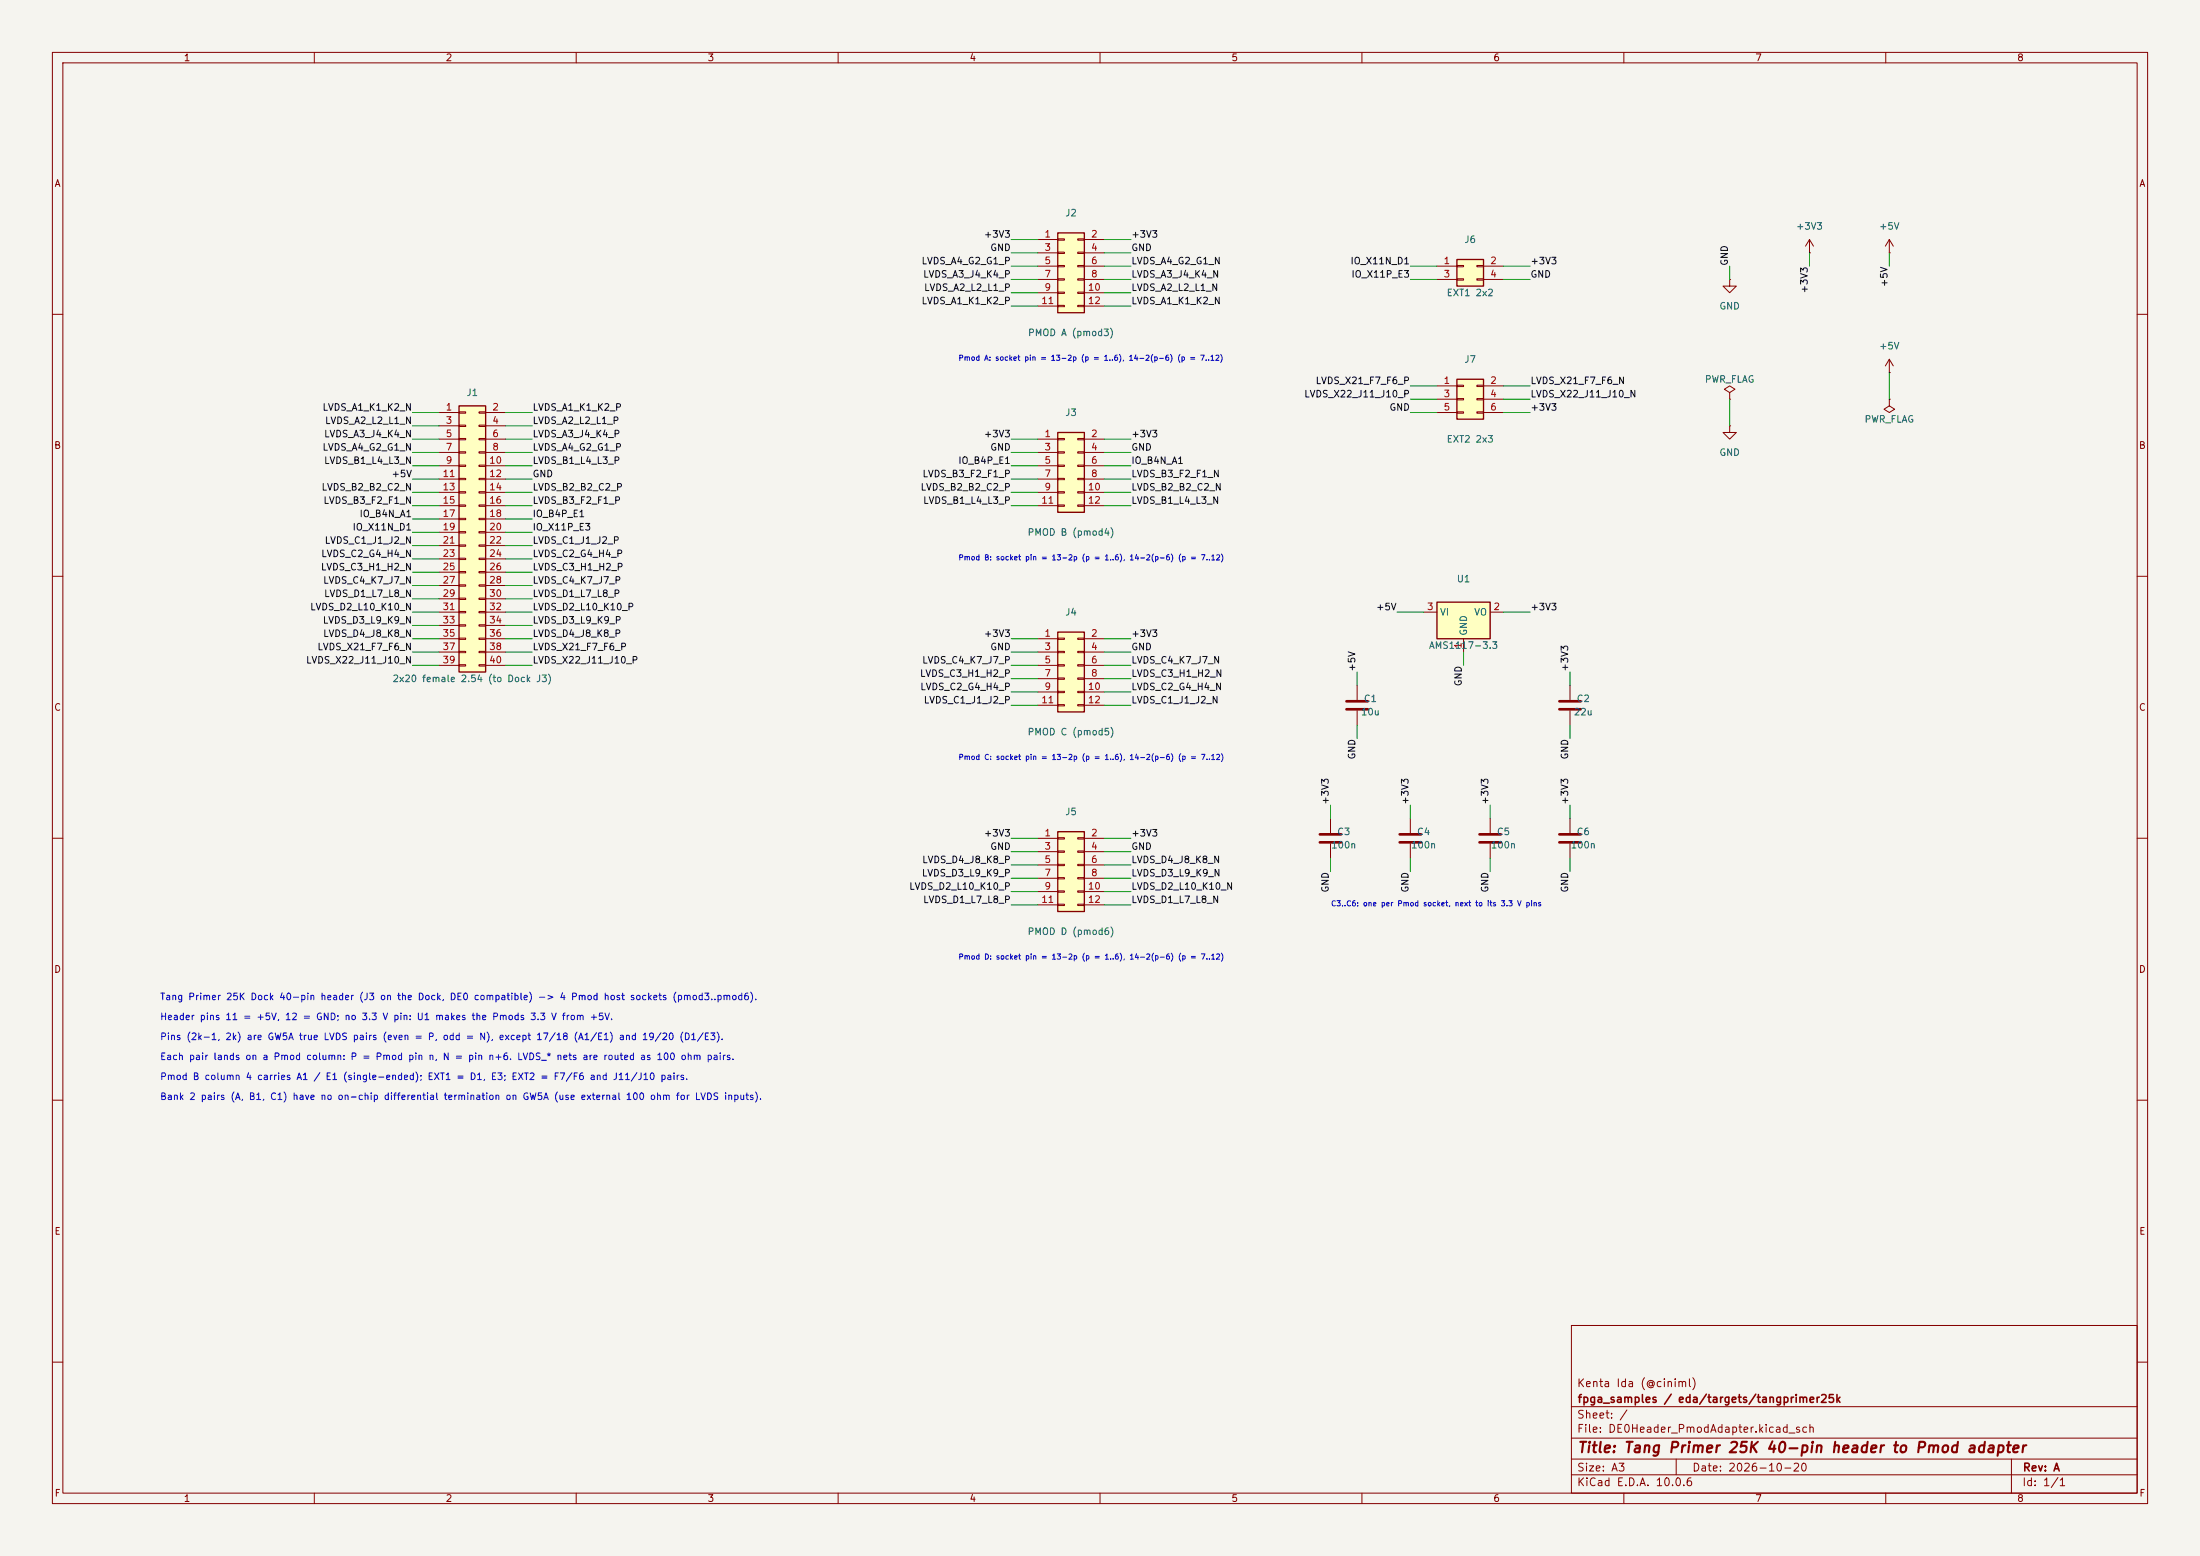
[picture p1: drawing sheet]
<svg xmlns="http://www.w3.org/2000/svg" width="420mm" height="297mm" viewBox="0 0 420 297" stroke-linecap="round" stroke-linejoin="round" font-family="sans-serif">
<path d="M0 0h420v297h-420z" fill="#f5f4ef" stroke="#f5f4ef" stroke-width=".19"/>
<g fill="none" stroke="#840000" stroke-width=".19">
<path d="M10 10h400v277h-400zM12 12h396v273h-396zM60 10v2M110 10v2M160 10v2M210 10v2M260 10v2M310 10v2M360 10v2M330.2 53.3v1.3h1.3l-1.3 1.3-1.3-1.3h1.3M330.2 53.3h.1M10 60h2"/>
<path d="M408 60h2M10 110h2M408 110h2M10 160h2M408 160h2M10 210h2M408 210h2M300 253h108v32h-108zM10 260h2M300 278.5h108M300 274.5h108M300 268.5h108"/>
<path d="M320 278.5v3M384 278.5v6.5M408 260h2M60 285v2M110 285v2M160 285v2M210 285v2M260 285v2M300 281.5h108M310 285v2M360 285v2"/>
</g>
<path d="M201.9 158.8h5.1v15.2h-5.1z" fill="#ffffc2"/>
<path d="M201.9 158.8h5.1v15.2h-5.1z" fill="none" stroke="#840000" stroke-width=".25"/>
<g fill="none" stroke="#840000" stroke-width=".19">
<path d="M201.9 159.9h1.3v.2h-1.3zM205.7 159.9h1.3v.2h-1.3zM198.1 160h3.8M198.1 162.6h3.8M198.1 165.1h3.8M198.1 167.6h3.8M198.1 170.2h3.8M198.1 172.7h3.8M201.9 162.4h1.3v.3h-1.3zM201.9 165h1.3v.2h-1.3zM201.9 167.5h1.3v.3h-1.3zM201.9 170.1h1.3v.2h-1.3z"/>
<path d="M201.9 172.6h1.3v.2h-1.3zM205.7 162.4h1.3v.3h-1.3zM205.7 165h1.3v.2h-1.3zM205.7 167.5h1.3v.3h-1.3zM205.7 170.1h1.3v.2h-1.3zM205.7 172.6h1.3v.2h-1.3zM207 160h3.8M207 162.6h3.8M207 165.1h3.8M207 167.6h3.8M207 170.2h3.8M207 172.7h3.8"/>
</g>
<path d="M201.9 120.7h5.1v15.2h-5.1z" fill="#ffffc2"/>
<path d="M201.9 120.7h5.1v15.2h-5.1z" fill="none" stroke="#840000" stroke-width=".25"/>
<g fill="none" stroke="#840000" stroke-width=".19">
<path d="M198.1 121.9h3.8M198.1 124.5h3.8M198.1 127h3.8M198.1 129.5h3.8M198.1 132.1h3.8M198.1 134.6h3.8M201.9 121.8h1.3v.2h-1.3zM201.9 124.3h1.3v.3h-1.3zM201.9 126.9h1.3v.2h-1.3zM201.9 129.4h1.3v.3h-1.3zM201.9 132h1.3v.2h-1.3zM201.9 134.5h1.3v.2h-1.3z"/>
<path d="M205.7 121.8h1.3v.2h-1.3zM205.7 124.3h1.3v.3h-1.3zM205.7 126.9h1.3v.2h-1.3zM205.7 129.4h1.3v.3h-1.3zM205.7 132h1.3v.2h-1.3zM205.7 134.5h1.3v.2h-1.3zM207 121.9h3.8M207 124.5h3.8M207 127h3.8M207 129.5h3.8M207 132.1h3.8M207 134.6h3.8"/>
</g>
<path d="M274.3 114.9h10.2v7h-10.2z" fill="#ffffc2"/>
<path d="M274.3 114.9h10.2v7h-10.2z" fill="none" stroke="#840000" stroke-width=".25"/>
<path d="M271.8 116.8h2.5M284.5 116.8h2.5M259.1 130.8v2.8M259.1 135.6v2.8M279.4 121.9v2.6M299.7 130.8v2.8M299.7 135.6v2.8" fill="none" stroke="#840000" stroke-width=".19"/>
<path d="M257 133.9h4.1M257 135.4h4.1M297.7 133.9h4.1M297.7 135.4h4.1" fill="none" stroke="#840000" stroke-width=".51"/>
<path d="M201.9 82.6h5.1v15.2h-5.1z" fill="#ffffc2"/>
<path d="M201.9 82.6h5.1v15.2h-5.1z" fill="none" stroke="#840000" stroke-width=".25"/>
<g fill="none" stroke="#840000" stroke-width=".19">
<path d="M198.1 83.8h3.8M198.1 86.4h3.8M198.1 88.9h3.8M198.1 91.4h3.8M198.1 94h3.8M198.1 96.5h3.8M201.9 83.7h1.3v.2h-1.3zM201.9 86.2h1.3v.3h-1.3zM201.9 88.8h1.3v.2h-1.3zM201.9 91.3h1.3v.3h-1.3zM201.9 93.9h1.3v.2h-1.3zM201.9 96.4h1.3v.2h-1.3z"/>
<path d="M205.7 83.7h1.3v.2h-1.3zM205.7 86.2h1.3v.3h-1.3zM205.7 88.8h1.3v.2h-1.3zM205.7 91.3h1.3v.3h-1.3zM205.7 93.9h1.3v.2h-1.3zM205.7 96.4h1.3v.2h-1.3zM207 83.8h3.8M207 86.4h3.8M207 88.9h3.8M207 91.4h3.8M207 94h3.8M207 96.5h3.8"/>
<path d="M254 156.2v2.8M269.2 156.2v2.8M284.5 156.2v2.8M299.7 156.2v2.8M254 161v2.8M269.2 161v2.8M284.5 161v2.8M299.7 161v2.8"/>
</g>
<path d="M252 159.3h4M267.2 159.3h4.1M282.4 159.3h4.1M297.7 159.3h4.1M252 160.8h4M267.2 160.8h4.1M282.4 160.8h4.1M297.7 160.8h4.1" fill="none" stroke="#840000" stroke-width=".51"/>
<path d="M87.6 77.5h5.1v50.8h-5.1z" fill="#ffffc2"/>
<path d="M87.6 77.5h5.1v50.8h-5.1z" fill="none" stroke="#840000" stroke-width=".25"/>
<g fill="none" stroke="#840000" stroke-width=".19">
<path d="M83.8 78.7h3.8M87.6 78.6h1.3v.3h-1.3zM91.4 78.6h1.3v.3h-1.3zM92.7 78.7h3.8M83.8 81.3h3.8M83.8 83.8h3.8M83.8 86.4h3.8M83.8 88.9h3.8M83.8 91.4h3.8M83.8 94h3.8M83.8 96.5h3.8M83.8 99.1h3.8"/>
<path d="M87.6 81.2h1.3v.2h-1.3zM87.6 83.7h1.3v.2h-1.3zM87.6 86.2h1.3v.3h-1.3zM87.6 88.8h1.3v.2h-1.3zM87.6 91.3h1.3v.3h-1.3zM87.6 93.9h1.3v.2h-1.3zM87.6 96.4h1.3v.2h-1.3zM87.6 98.9h1.3v.3h-1.3zM91.4 81.2h1.3v.2h-1.3zM91.4 83.7h1.3v.2h-1.3zM91.4 86.2h1.3v.3h-1.3zM91.4 88.8h1.3v.2h-1.3z"/>
<path d="M91.4 91.3h1.3v.3h-1.3zM91.4 93.9h1.3v.2h-1.3zM91.4 96.4h1.3v.2h-1.3zM91.4 98.9h1.3v.3h-1.3zM92.7 81.3h3.8M92.7 83.8h3.8M92.7 86.4h3.8M92.7 88.9h3.8M92.7 91.4h3.8M92.7 94h3.8M92.7 96.5h3.8M92.7 99.1h3.8"/>
<path d="M83.8 101.6h3.8M83.8 104.1h3.8M83.8 106.7h3.8M83.8 109.2h3.8M83.8 111.8h3.8M83.8 114.3h3.8M83.8 116.8h3.8M83.8 119.4h3.8M87.6 101.5h1.3v.2h-1.3zM87.6 104h1.3v.3h-1.3zM87.6 106.6h1.3v.2h-1.3zM87.6 109.1h1.3v.2h-1.3z"/>
<path d="M87.6 111.6h1.3v.3h-1.3zM87.6 114.2h1.3v.2h-1.3zM87.6 116.7h1.3v.3h-1.3zM87.6 119.3h1.3v.2h-1.3zM91.4 101.5h1.3v.2h-1.3zM91.4 104h1.3v.3h-1.3zM91.4 106.6h1.3v.2h-1.3zM91.4 109.1h1.3v.2h-1.3zM91.4 111.6h1.3v.3h-1.3zM91.4 114.2h1.3v.2h-1.3zM91.4 116.7h1.3v.3h-1.3zM91.4 119.3h1.3v.2h-1.3z"/>
<path d="M92.7 101.6h3.8M92.7 104.1h3.8M92.7 106.7h3.8M92.7 109.2h3.8M92.7 111.8h3.8M92.7 114.3h3.8M92.7 116.8h3.8M92.7 119.4h3.8M83.8 121.9h3.8M83.8 124.5h3.8M83.8 127h3.8M87.6 121.8h1.3v.2h-1.3z"/>
<path d="M87.6 124.3h1.3v.3h-1.3zM87.6 126.9h1.3v.2h-1.3zM91.4 121.8h1.3v.2h-1.3zM91.4 124.3h1.3v.3h-1.3zM91.4 126.9h1.3v.2h-1.3zM92.7 121.9h3.8M92.7 124.5h3.8M92.7 127h3.8"/>
</g>
<path d="M278.1 49.5h5.1v5.1h-5.1z" fill="#ffffc2"/>
<path d="M278.1 49.5h5.1v5.1h-5.1z" fill="none" stroke="#840000" stroke-width=".25"/>
<g fill="none" stroke="#840000" stroke-width=".19">
<path d="M274.3 50.8h3.8M274.3 53.3h3.8M278.1 50.7h1.3v.2h-1.3zM278.1 53.2h1.3v.3h-1.3zM281.9 50.7h1.3v.2h-1.3zM281.9 53.2h1.3v.3h-1.3zM283.2 50.8h3.8M283.2 53.3h3.8M345.4 48.3h.1M345.4 45.7l-.7 1.3M345.4 45.7l.8 1.3M345.4 45.7v2.6"/>
<path d="M360.7 48.3h.1M360.7 45.7l-.8 1.3M360.7 45.7l.7 1.3M360.7 45.7v2.6M360.7 71.1h.1M360.7 68.6v2.5M360.7 68.6l-.8 1.3M360.7 68.6l.7 1.3"/>
</g>
<path d="M201.9 44.5h5.1v15.2h-5.1z" fill="#ffffc2"/>
<path d="M201.9 44.5h5.1v15.2h-5.1z" fill="none" stroke="#840000" stroke-width=".25"/>
<g fill="none" stroke="#840000" stroke-width=".19">
<path d="M198.1 45.7h3.8M198.1 48.3h3.8M198.1 50.8h3.8M198.1 53.3h3.8M198.1 55.9h3.8M198.1 58.4h3.8M201.9 45.6h1.3v.2h-1.3zM201.9 48.1h1.3v.3h-1.3zM201.9 50.7h1.3v.2h-1.3zM201.9 53.2h1.3v.3h-1.3zM201.9 55.8h1.3v.2h-1.3zM201.9 58.3h1.3v.2h-1.3z"/>
<path d="M205.7 45.6h1.3v.2h-1.3zM205.7 48.1h1.3v.3h-1.3zM205.7 50.7h1.3v.2h-1.3zM205.7 53.2h1.3v.3h-1.3zM205.7 55.8h1.3v.2h-1.3zM205.7 58.3h1.3v.2h-1.3zM207 45.7h3.8M207 48.3h3.8M207 50.8h3.8M207 53.3h3.8M207 55.9h3.8M207 58.4h3.8"/>
<path d="M330.2 74.9l1-.6-1-.6-1 .6 1 .6v1.3M330.2 76.2h.1M360.7 76.2v1.3l1 .6-1 .6-1-.6 1-.6M360.7 76.2h.1M330.2 81.3v1.3h1.3l-1.3 1.2-1.3-1.2h1.3M330.2 81.3h.1"/>
</g>
<path d="M278.1 72.4h5.1v7.6h-5.1z" fill="#ffffc2"/>
<path d="M278.1 72.4h5.1v7.6h-5.1z" fill="none" stroke="#840000" stroke-width=".25"/>
<path d="M274.3 73.7h3.8M274.3 76.2h3.8M274.3 78.7h3.8M278.1 73.5h1.3v.3h-1.3zM278.1 76.1h1.3v.2h-1.3zM278.1 78.6h1.3v.3h-1.3zM281.9 73.5h1.3v.3h-1.3zM281.9 76.1h1.3v.2h-1.3zM281.9 78.6h1.3v.3h-1.3zM283.2 73.7h3.8M283.2 76.2h3.8M283.2 78.7h3.8" fill="none" stroke="#840000" stroke-width=".19"/>
<g fill="none" stroke="#009600" stroke-width=".19">
<path d="M193 55.9h5.1M193 48.3h5.1M193 45.7h5.1M193 50.8h5.1M193 53.3h5.1M193 58.4h5.1M210.8 55.9h5.1M210.8 48.3h5.1M210.8 45.7h5.1M210.8 50.8h5.1M210.8 53.3h5.1M210.8 58.4h5.1"/>
<path d="M269.2 50.8h5.1M269.2 53.3h5.1M287 50.8h5.1M287 53.3h5.1M330.2 50.8v2.5M345.4 48.3v2.5M360.7 48.3v2.5M78.7 78.7h5.1M96.5 78.7h5.1M269.2 78.7h5.1M269.2 76.2h5.1M269.2 73.7h5.1"/>
<path d="M287 78.7h5.1M287 76.2h5.1M287 73.7h5.1M330.2 76.2v5.1M360.7 71.1v5.1M78.7 91.4h5.1M78.7 88.9h5.1M78.7 83.8h5.1M78.7 96.5h5.1M78.7 81.3h5.1M78.7 86.4h5.1M78.7 94h5.1"/>
<path d="M78.7 99.1h5.1M96.5 91.4h5.1M96.5 88.9h5.1M96.5 83.8h5.1M96.5 96.5h5.1M96.5 81.3h5.1M96.5 86.4h5.1M96.5 94h5.1M96.5 99.1h5.1M193 91.4h5.1M193 88.9h5.1M193 83.8h5.1"/>
<path d="M193 96.5h5.1M193 86.4h5.1M193 94h5.1M210.8 91.4h5.1M210.8 88.9h5.1M210.8 83.8h5.1M210.8 96.5h5.1M210.8 86.4h5.1M210.8 94h5.1M78.7 104.1h5.1M78.7 106.7h5.1M78.7 101.6h5.1"/>
<path d="M78.7 116.8h5.1M78.7 119.4h5.1M78.7 114.3h5.1M78.7 111.8h5.1M78.7 109.2h5.1M96.5 104.1h5.1M96.5 106.7h5.1M96.5 101.6h5.1M96.5 116.8h5.1M96.5 119.4h5.1M96.5 114.3h5.1M96.5 111.8h5.1"/>
<path d="M96.5 109.2h5.1M266.7 116.8h5.1M287 116.8h5.1M78.7 124.5h5.1M78.7 121.9h5.1M78.7 127h5.1M96.5 124.5h5.1M96.5 121.9h5.1M96.5 127h5.1M193 124.5h5.1M193 121.9h5.1M193 132.1h5.1"/>
<path d="M193 129.5h5.1M193 127h5.1M193 134.6h5.1M210.8 124.5h5.1M210.8 121.9h5.1M210.8 132.1h5.1M210.8 129.5h5.1M210.8 127h5.1M210.8 134.6h5.1M259.1 128.3v2.5M259.1 138.4v2.6M279.4 124.5v2.5"/>
<path d="M299.7 128.3v2.5M299.7 138.4v2.6M254 153.7v2.5M269.2 153.7v2.5M284.5 153.7v2.5M299.7 153.7v2.5M193 165.1h5.1M193 167.6h5.1M193 170.2h5.1M193 172.7h5.1M193 160h5.1M193 162.6h5.1"/>
<path d="M210.8 165.1h5.1M210.8 167.6h5.1M210.8 170.2h5.1M210.8 172.7h5.1M210.8 160h5.1M210.8 162.6h5.1M254 163.8v2.6M269.2 163.8v2.6M284.5 163.8v2.6M299.7 163.8v2.6"/>
</g>
<text font-size="2" fill="#840000" x="301" y="277.8">Title: Tang Primer 25K 40-pin header to Pmod adapter</text>
<g font-size="1.5" fill="#840000">
<text x="300.9" y="265.1">Kenta Ida (@ciniml)</text>
<text x="301" y="268.1">fpga_samples / eda/targets/tangprimer25k</text>
<text x="300.9" y="273.8">File: DE0Header_PmodAdapter.kicad_sch</text>
<text x="300.9" y="271.1">Sheet: /</text>
<text x="300.9" y="281.2">Size: A3</text>
<text x="322.9" y="281.2">Date: 2026-10-20</text>
<text x="386" y="281.2">Rev: A</text>
<text x="300.9" y="284">KiCad E.D.A. 10.0.6</text>
<text x="385.9" y="284">Id: 1/1</text>
</g>
<g font-size="1.3" fill="#840000">
<text x="35" y="12">1</text>
<text x="85" y="12">2</text>
<text x="135" y="12">3</text>
<text x="185" y="12">4</text>
<text x="235" y="12">5</text>
<text x="285" y="12">6</text>
<text x="335" y="12">7</text>
<text x="385" y="12">8</text>
<text x="10.3" y="36">A</text>
<text x="408.3" y="36">A</text>
<text x="10.2" y="86">B</text>
<text x="408.2" y="86">B</text>
<text x="10.2" y="136">C</text>
<text x="408.2" y="136">C</text>
<text x="10.2" y="186">D</text>
<text x="408.2" y="186">D</text>
<text x="10.3" y="236">E</text>
<text x="408.3" y="236">E</text>
<text x="10.3" y="286">F</text>
<text x="35" y="287">1</text>
<text x="85" y="287">2</text>
<text x="135" y="287">3</text>
<text x="185" y="287">4</text>
<text x="235" y="287">5</text>
<text x="285" y="287">6</text>
<text x="335" y="287">7</text>
<text x="385" y="287">8</text>
<text x="408.3" y="286">F</text>
</g>
<g font-size="1.3" fill="#006464">
<text x="203.3" y="41.6">J2</text>
<text x="279.5" y="46.7">J6</text>
<text x="342.8" y="44.1">+3V3</text>
<text x="358.6" y="44.1">+5V</text>
<text x="276.1" y="56.8">EXT1 2x2</text>
<text x="328.1" y="59.4">GND</text>
<text x="196.1" y="64.5">PMOD A (pmod3)</text>
<text x="279.5" y="69.5">J7</text>
<text x="358.6" y="67">+5V</text>
<text x="89" y="75.9">J1</text>
<text x="325.4" y="73.4">PWR_FLAG</text>
<text x="203.3" y="79.7">J3</text>
<text x="355.8" y="81">PWR_FLAG</text>
<text x="276.1" y="84.8">EXT2 2x3</text>
<text x="328.1" y="87.3">GND</text>
<text x="196.1" y="102.6">PMOD B (pmod4)</text>
<text x="278" y="111.5">U1</text>
<text x="203.3" y="117.8">J4</text>
<text x="274.8" y="117.8">VI</text>
<text x="281.3" y="117.8">VO</text>
<text x="272.7" y="124.2">AMS1117-3.3</text>
<text x="280.4" y="121.4" transform="rotate(-90 280.4 121.4)">GND</text>
<text x="74.8" y="130.5">2x20 female 2.54 (to Dock J3)</text>
<text x="259.7" y="136.9">10u</text>
<text x="260.3" y="134.3">C1</text>
<text x="300.3" y="136.9">22u</text>
<text x="300.9" y="134.3">C2</text>
<text x="196.1" y="140.7">PMOD C (pmod5)</text>
<text x="203.3" y="155.9">J5</text>
<text x="255.2" y="159.7">C3</text>
<text x="270.4" y="159.7">C4</text>
<text x="285.7" y="159.7">C5</text>
<text x="300.9" y="159.7">C6</text>
<text x="254" y="162.3">100n</text>
<text x="269.3" y="162.3">100n</text>
<text x="284.5" y="162.3">100n</text>
<text x="299.7" y="162.3">100n</text>
<text x="196.1" y="178.8">PMOD D (pmod6)</text>
</g>
<g font-size="1.3" fill="#0f0f0f">
<text x="187.7" y="45.7">+3V3</text>
<text x="215.9" y="45.7">+3V3</text>
<text x="175.8" y="50.8">LVDS_A4_G2_G1_P</text>
<text x="176.1" y="53.3">LVDS_A3_J4_K4_P</text>
<text x="188.9" y="48.2">GND</text>
<text x="215.9" y="48.2">GND</text>
<text x="215.9" y="50.8">LVDS_A4_G2_G1_N</text>
<text x="215.9" y="53.3">LVDS_A3_J4_K4_N</text>
<text x="257.7" y="50.8">IO_X11N_D1</text>
<text x="257.9" y="53.3">IO_X11P_E3</text>
<text x="292.1" y="53.3">GND</text>
<text x="292.1" y="50.8">+3V3</text>
<text x="330.2" y="50.8" transform="rotate(-90 330.2 50.8)">GND</text>
<text x="175.8" y="58.4">LVDS_A1_K1_K2_P</text>
<text x="176.3" y="55.8">LVDS_A2_L2_L1_P</text>
<text x="215.9" y="58.4">LVDS_A1_K1_K2_N</text>
<text x="215.9" y="55.8">LVDS_A2_L2_L1_N</text>
<text x="345.4" y="56.1" transform="rotate(-90 345.4 56.1)">+3V3</text>
<text x="360.6" y="54.9" transform="rotate(-90 360.6 54.9)">+5V</text>
<text x="248.9" y="76.2">LVDS_X22_J11_J10_P</text>
<text x="251.1" y="73.6">LVDS_X21_F7_F6_P</text>
<text x="292.1" y="73.6">LVDS_X21_F7_F6_N</text>
<text x="292.1" y="76.2">LVDS_X22_J11_J10_N</text>
<text x="61.5" y="78.7">LVDS_A1_K1_K2_N</text>
<text x="61.8" y="83.8">LVDS_A3_J4_K4_N</text>
<text x="61.9" y="81.2">LVDS_A2_L2_L1_N</text>
<text x="101.6" y="78.7">LVDS_A1_K1_K2_P</text>
<text x="101.6" y="81.2">LVDS_A2_L2_L1_P</text>
<text x="101.6" y="83.8">LVDS_A3_J4_K4_P</text>
<text x="187.7" y="83.8">+3V3</text>
<text x="215.9" y="83.8">+3V3</text>
<text x="265.1" y="78.7">GND</text>
<text x="292.1" y="78.7">+3V3</text>
<text x="61.5" y="86.3">LVDS_A4_G2_G1_N</text>
<text x="61.8" y="88.9">LVDS_B1_L4_L3_N</text>
<text x="101.6" y="86.3">LVDS_A4_G2_G1_P</text>
<text x="101.6" y="88.9">LVDS_B1_L4_L3_P</text>
<text x="182.8" y="88.9">IO_B4P_E1</text>
<text x="188.9" y="86.3">GND</text>
<text x="215.9" y="88.9">IO_B4N_A1</text>
<text x="215.9" y="86.3">GND</text>
<text x="61.3" y="93.9">LVDS_B2_B2_C2_N</text>
<text x="74.6" y="91.4">+5V</text>
<text x="101.6" y="91.4">GND</text>
<text x="101.6" y="93.9">LVDS_B2_B2_C2_P</text>
<text x="175.6" y="93.9">LVDS_B2_B2_C2_P</text>
<text x="176" y="91.4">LVDS_B3_F2_F1_P</text>
<text x="215.9" y="93.9">LVDS_B2_B2_C2_N</text>
<text x="215.9" y="91.4">LVDS_B3_F2_F1_N</text>
<text x="61.6" y="96.5">LVDS_B3_F2_F1_N</text>
<text x="67.2" y="101.6">IO_X11N_D1</text>
<text x="68.5" y="99">IO_B4N_A1</text>
<text x="101.6" y="96.5">LVDS_B3_F2_F1_P</text>
<text x="101.6" y="99">IO_B4P_E1</text>
<text x="101.6" y="101.6">IO_X11P_E3</text>
<text x="176.1" y="96.5">LVDS_B1_L4_L3_P</text>
<text x="215.9" y="96.5">LVDS_B1_L4_L3_N</text>
<text x="61.2" y="106.6">LVDS_C2_G4_H4_N</text>
<text x="61.9" y="104.1">LVDS_C1_J1_J2_N</text>
<text x="101.6" y="104.1">LVDS_C1_J1_J2_P</text>
<text x="101.6" y="106.6">LVDS_C2_G4_H4_P</text>
<text x="61.2" y="109.2">LVDS_C3_H1_H2_N</text>
<text x="61.6" y="111.7">LVDS_C4_K7_J7_N</text>
<text x="101.6" y="109.2">LVDS_C3_H1_H2_P</text>
<text x="101.6" y="111.7">LVDS_C4_K7_J7_P</text>
<text x="59.1" y="116.8">LVDS_D2_L10_K10_N</text>
<text x="61.5" y="119.3">LVDS_D3_L9_K9_N</text>
<text x="61.8" y="114.3">LVDS_D1_L7_L8_N</text>
<text x="101.6" y="114.3">LVDS_D1_L7_L8_P</text>
<text x="101.6" y="116.8">LVDS_D2_L10_K10_P</text>
<text x="101.6" y="119.3">LVDS_D3_L9_K9_P</text>
<text x="262.6" y="116.8">+5V</text>
<text x="292.1" y="116.8">+3V3</text>
<text x="60.5" y="124.4">LVDS_X21_F7_F6_N</text>
<text x="61.6" y="121.9">LVDS_D4_J8_K8_N</text>
<text x="101.6" y="121.9">LVDS_D4_J8_K8_P</text>
<text x="101.6" y="124.4">LVDS_X21_F7_F6_P</text>
<text x="187.7" y="121.9">+3V3</text>
<text x="188.9" y="124.4">GND</text>
<text x="215.9" y="124.4">GND</text>
<text x="215.9" y="121.9">+3V3</text>
<text x="58.3" y="127">LVDS_X22_J11_J10_N</text>
<text x="101.6" y="127">LVDS_X22_J11_J10_P</text>
<text x="175.5" y="129.5">LVDS_C3_H1_H2_P</text>
<text x="175.9" y="127">LVDS_C4_K7_J7_P</text>
<text x="215.9" y="129.5">LVDS_C3_H1_H2_N</text>
<text x="215.9" y="127">LVDS_C4_K7_J7_N</text>
<text x="259" y="128.3" transform="rotate(-90 259 128.3)">+5V</text>
<text x="279.4" y="131.1" transform="rotate(-90 279.4 131.1)">GND</text>
<text x="299.7" y="128.3" transform="rotate(-90 299.7 128.3)">+3V3</text>
<text x="175.6" y="132">LVDS_C2_G4_H4_P</text>
<text x="176.2" y="134.6">LVDS_C1_J1_J2_P</text>
<text x="215.9" y="134.6">LVDS_C1_J1_J2_N</text>
<text x="215.9" y="132">LVDS_C2_G4_H4_N</text>
<text x="259" y="145.1" transform="rotate(-90 259 145.1)">GND</text>
<text x="299.7" y="145.1" transform="rotate(-90 299.7 145.1)">GND</text>
<text x="254" y="153.7" transform="rotate(-90 254 153.7)">+3V3</text>
<text x="269.2" y="153.7" transform="rotate(-90 269.2 153.7)">+3V3</text>
<text x="284.4" y="153.7" transform="rotate(-90 284.4 153.7)">+3V3</text>
<text x="299.7" y="153.7" transform="rotate(-90 299.7 153.7)">+3V3</text>
<text x="187.7" y="160">+3V3</text>
<text x="215.9" y="160">+3V3</text>
<text x="175.9" y="167.6">LVDS_D3_L9_K9_P</text>
<text x="175.9" y="165.1">LVDS_D4_J8_K8_P</text>
<text x="188.9" y="162.5">GND</text>
<text x="215.9" y="165.1">LVDS_D4_J8_K8_N</text>
<text x="215.9" y="167.6">LVDS_D3_L9_K9_N</text>
<text x="215.9" y="162.5">GND</text>
<text x="173.5" y="170.1">LVDS_D2_L10_K10_P</text>
<text x="176.1" y="172.7">LVDS_D1_L7_L8_P</text>
<text x="215.9" y="172.7">LVDS_D1_L7_L8_N</text>
<text x="215.9" y="170.1">LVDS_D2_L10_K10_N</text>
<text x="254" y="170.5" transform="rotate(-90 254 170.5)">GND</text>
<text x="269.2" y="170.5" transform="rotate(-90 269.2 170.5)">GND</text>
<text x="284.4" y="170.5" transform="rotate(-90 284.4 170.5)">GND</text>
<text x="299.7" y="170.5" transform="rotate(-90 299.7 170.5)">GND</text>
</g>
<g font-size="1.3" fill="#a90000">
<text x="199.3" y="45.6">1</text>
<text x="208.2" y="45.6">2</text>
<text x="199.3" y="48.2">3</text>
<text x="199.3" y="50.7">5</text>
<text x="199.3" y="53.3">7</text>
<text x="208.2" y="48.2">4</text>
<text x="208.2" y="50.7">6</text>
<text x="208.2" y="53.3">8</text>
<text x="275.5" y="50.7">1</text>
<text x="275.5" y="53.3">3</text>
<text x="284.4" y="50.7">2</text>
<text x="284.4" y="53.3">4</text>
<text x="198.7" y="58.3">11</text>
<text x="199.3" y="55.8">9</text>
<text x="207.6" y="55.8">10</text>
<text x="207.6" y="58.3">12</text>
<text x="275.5" y="73.6">1</text>
<text x="275.5" y="76.1">3</text>
<text x="284.4" y="73.6">2</text>
<text x="284.4" y="76.1">4</text>
<text x="85" y="78.7">1</text>
<text x="85" y="81.2">3</text>
<text x="85" y="83.7">5</text>
<text x="93.9" y="78.7">2</text>
<text x="93.9" y="81.2">4</text>
<text x="93.9" y="83.7">6</text>
<text x="199.3" y="83.7">1</text>
<text x="208.2" y="83.7">2</text>
<text x="275.5" y="78.7">5</text>
<text x="284.4" y="78.7">6</text>
<text x="85" y="86.3">7</text>
<text x="85" y="88.8">9</text>
<text x="93.3" y="88.8">10</text>
<text x="93.9" y="86.3">8</text>
<text x="199.3" y="86.3">3</text>
<text x="199.3" y="88.8">5</text>
<text x="208.2" y="86.3">4</text>
<text x="208.2" y="88.8">6</text>
<text x="84.4" y="91.4">11</text>
<text x="84.4" y="93.9">13</text>
<text x="93.3" y="91.4">12</text>
<text x="93.3" y="93.9">14</text>
<text x="199.3" y="91.4">7</text>
<text x="199.3" y="93.9">9</text>
<text x="207.6" y="93.9">10</text>
<text x="208.2" y="91.4">8</text>
<text x="84.4" y="96.4">15</text>
<text x="84.4" y="99">17</text>
<text x="84.4" y="101.5">19</text>
<text x="93.3" y="96.4">16</text>
<text x="93.3" y="99">18</text>
<text x="93.3" y="101.5">20</text>
<text x="198.7" y="96.4">11</text>
<text x="207.6" y="96.4">12</text>
<text x="84.4" y="104.1">21</text>
<text x="84.4" y="106.6">23</text>
<text x="93.3" y="104.1">22</text>
<text x="93.3" y="106.6">24</text>
<text x="84.4" y="109.1">25</text>
<text x="84.4" y="111.7">27</text>
<text x="93.3" y="109.1">26</text>
<text x="93.3" y="111.7">28</text>
<text x="84.4" y="114.2">29</text>
<text x="84.4" y="116.8">31</text>
<text x="84.4" y="119.3">33</text>
<text x="93.3" y="114.2">30</text>
<text x="93.3" y="116.8">32</text>
<text x="93.3" y="119.3">34</text>
<text x="272.3" y="116.8">3</text>
<text x="285" y="116.8">2</text>
<text x="84.4" y="121.8">35</text>
<text x="84.4" y="124.4">37</text>
<text x="93.3" y="121.8">36</text>
<text x="93.3" y="124.4">38</text>
<text x="199.3" y="121.8">1</text>
<text x="199.3" y="124.4">3</text>
<text x="208.2" y="121.8">2</text>
<text x="208.2" y="124.4">4</text>
<text x="279.3" y="123.9" transform="rotate(-90 279.3 123.9)">1</text>
<text x="84.4" y="126.9">39</text>
<text x="93.3" y="126.9">40</text>
<text x="199.3" y="126.9">5</text>
<text x="199.3" y="129.5">7</text>
<text x="199.3" y="132">9</text>
<text x="207.6" y="132">10</text>
<text x="208.2" y="126.9">6</text>
<text x="208.2" y="129.5">8</text>
<text x="198.7" y="134.5">11</text>
<text x="207.6" y="134.5">12</text>
<text x="199.3" y="159.9">1</text>
<text x="208.2" y="159.9">2</text>
<text x="199.3" y="162.5">3</text>
<text x="199.3" y="165">5</text>
<text x="199.3" y="167.6">7</text>
<text x="208.2" y="162.5">4</text>
<text x="208.2" y="165">6</text>
<text x="208.2" y="167.6">8</text>
<text x="198.7" y="172.6">11</text>
<text x="199.3" y="170.1">9</text>
<text x="207.6" y="170.1">10</text>
<text x="207.6" y="172.6">12</text>
</g>
<g font-size="1.3" fill="#0000c2">
<text x="30.5" y="191.2">Tang Primer 25K Dock 40-pin header (J3 on the Dock, DE0 compatible) -&gt; 4 Pmod host sockets (pmod3..pmod6).</text>
<text x="30.5" y="195">Header pins 11 = +5V, 12 = GND; no 3.3 V pin: U1 makes the Pmods 3.3 V from +5V.</text>
<text x="30.5" y="202.6">Each pair lands on a Pmod column: P = Pmod pin n, N = pin n+6. LVDS_* nets are routed as 100 ohm pairs.</text>
<text x="30.5" y="198.8">Pins (2k-1, 2k) are GW5A true LVDS pairs (even = P, odd = N), except 17/18 (A1/E1) and 19/20 (D1/E3).</text>
<text x="30.5" y="206.5">Pmod B column 4 carries A1 / E1 (single-ended); EXT1 = D1, E3; EXT2 = F7/F6 and J11/J10 pairs.</text>
<text x="30.5" y="210.3">Bank 2 pairs (A, B1, C1) have no on-chip differential termination on GW5A (use external 100 ohm for LVDS inputs).</text>
</g>
<g font-size="1" fill="#0000c2">
<text x="182.9" y="69.1">Pmod A: socket pin = 13-2p (p = 1..6), 14-2(p-6) (p = 7..12)</text>
<text x="182.9" y="107.2">Pmod B: socket pin = 13-2p (p = 1..6), 14-2(p-6) (p = 7..12)</text>
<text x="182.9" y="145.3">Pmod C: socket pin = 13-2p (p = 1..6), 14-2(p-6) (p = 7..12)</text>
<text x="254" y="173.2">C3..C6: one per Pmod socket, next to its 3.3 V pins</text>
<text x="182.9" y="183.4">Pmod D: socket pin = 13-2p (p = 1..6), 14-2(p-6) (p = 7..12)</text>
</g>
</svg>
